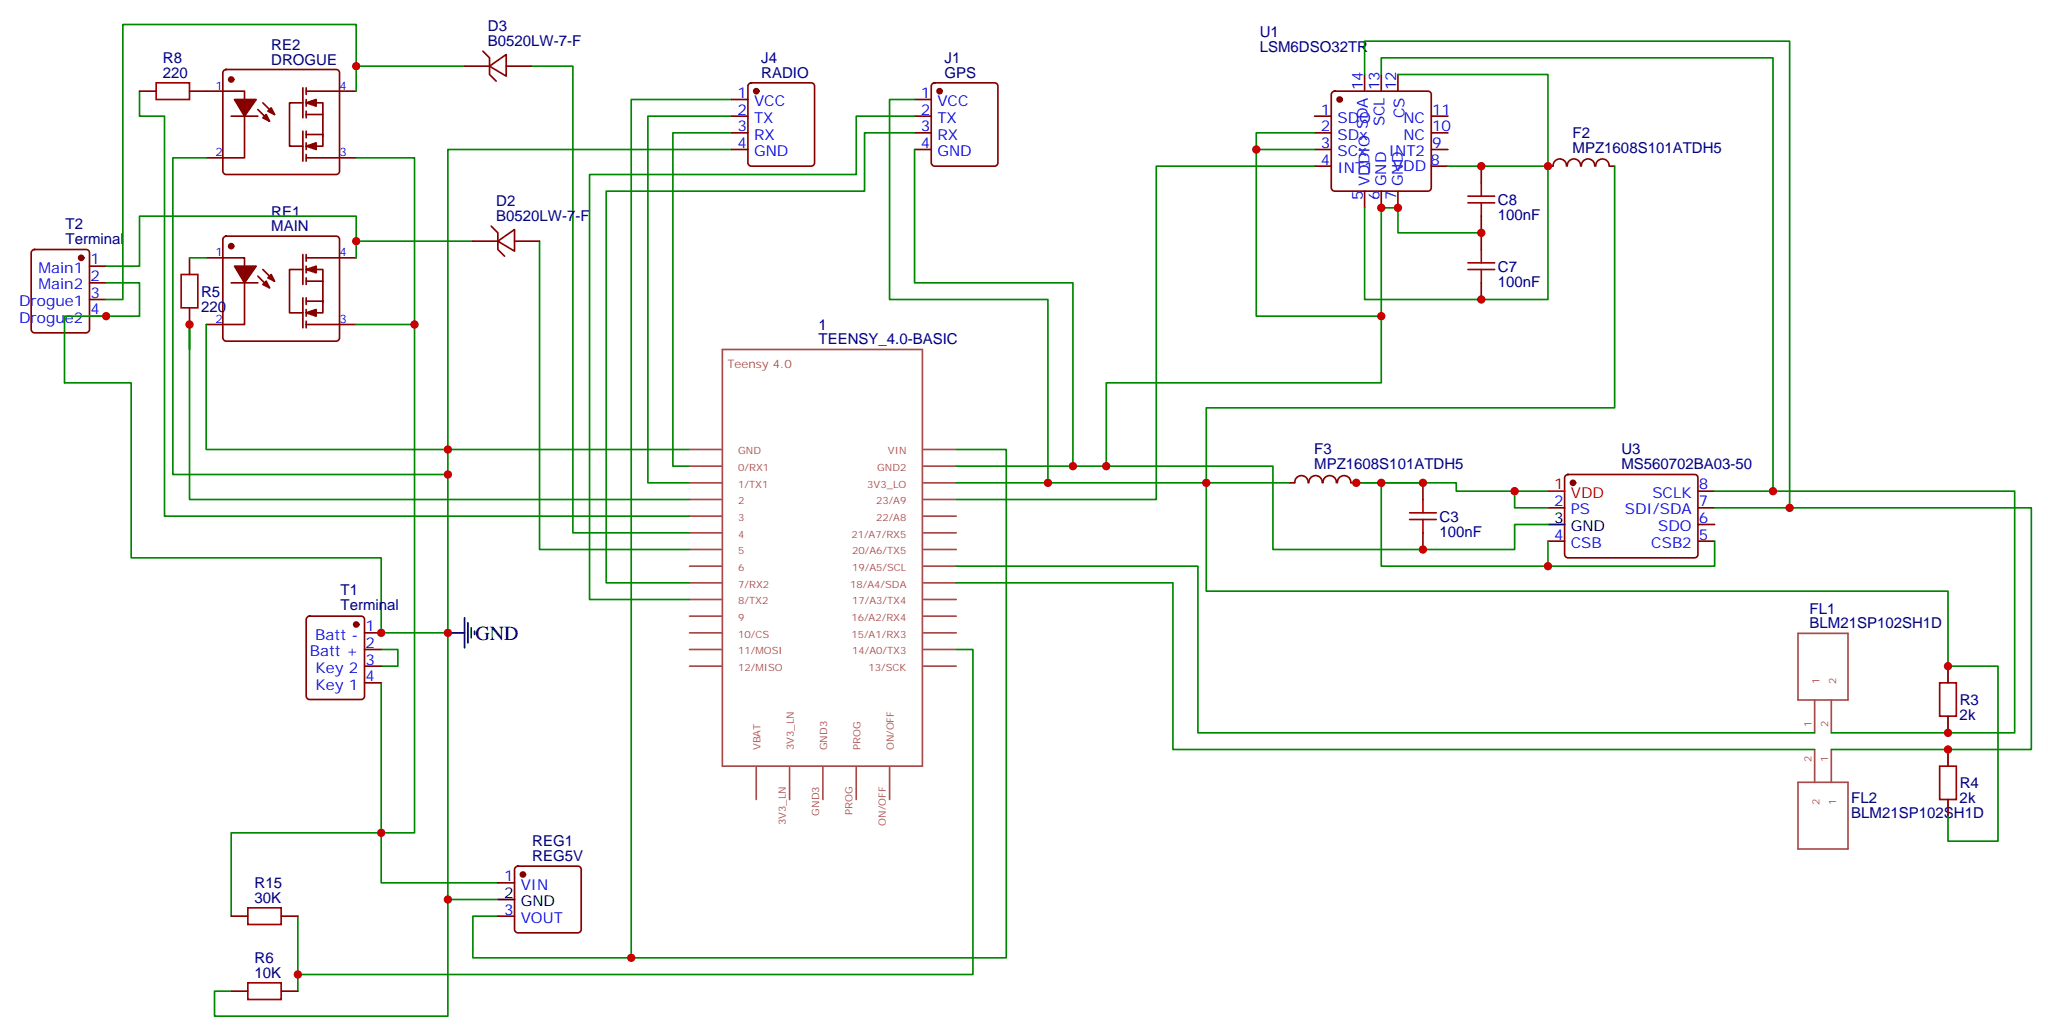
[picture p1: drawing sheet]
<svg xmlns="http://www.w3.org/2000/svg" width="433mm" height="219mm" viewBox="0 0 433 219" stroke-linecap="round" stroke-linejoin="round" font-family="sans-serif">
<g fill="none" stroke="#008700" stroke-width=".35">
<path d="M29.5 19.3v5.3h5.3v84.7h111.1M75.4 19.3v-14.1h-49.4v58.2h-3.5M75.4 14h22.9M112.4 14h8.8v98.8h24.7M288.8 15.8v-7.1h90v98.8M292.3 15.8v-3.6h82.9v91.8M295.9 15.8h31.7v19.4M43.6 33.4h-7v67h58.2M75.4 33.4h12.3v35.3M154.8 24.6h-17.7v77.6h8.8M154.8 28.1h-12.4v70.6h3.5M154.8 31.6h-60v102.3"/>
<path d="M154.8 21.1h-21.2v181.6M193.6 28.1h-10.6v12.4h-54.7v82.9h17.6M193.6 24.6h-12.4v12.3h-56.4v90h21.1M193.6 21.1h-5.3v42.3h33.5v38.8M193.6 31.6v28.3h33.5v38.8M265.9 31.6v35.3h26.4M278.2 28.1h-12.3v3.5h12.3M278.2 35.2h-33.5v70.5h-42.3M306.5 35.2h21.1v28.2h-38.8v-19.4M341.7 35.2v51.1h-86.4v38.8h157v15.9h10.6v37h-10.6v-5.2M22.5 59.9h7v7h-15.8v14.1h14.1v37.1h52.9v15.8h14.1v56.5h10.6M40.1 54.6h3.5"/>
<path d="M75.4 54.6v-8.8h-45.9v10.5h-7M75.4 51h24.7M114.2 51v65.3h31.7M313.5 49.3h-17.6v-5.3h-3.6v37h-58.2v17.7M40.1 74v-5.3v37h105.8M43.6 68.7v26.4h102.3M75.4 68.7h12.3v107.6h-38.8v17.6M202.4 95.1h10.6v107.6h-112.9v-8.8h5.3M202.4 98.7h67v17.6h51.2v-5.3h7M202.4 119.8h51.1v35.3h130.6M202.4 102.2h70.5M292.3 102.2v17.6h35.3v-5.3"/>
<path d="M301.2 102.2h-14.1h21.1v1.8h19.4M320.6 104v3.5h7M362.9 114.5v5.3h-35.3M362.9 104h63.5v51.1h-38.8M362.9 107.5h67v51.1h-42.3M80.7 137.5h3.5v3.5h-3.5M202.4 137.5h3.5v68.8h-142.9M202.4 123.4h45.8v35.2h135.9M80.7 144.5v42.4h24.7M63 193.9v15.9M94.8 190.4v24.7h-49.4v-5.3h3.5"/>
</g>
<g fill="none" stroke="#870000" stroke-width=".35">
<path d="M29.5 19.3h3.6M40.1 19.3h11.7v14.1h-8.2M47.4 14.9l.5-.2h23.3a.71 .71 0 0 1 .7 .7v20.8a.76 .76 0 0 1-.7 .7h-23.3a.76 .76 0 0 1-.7-.7v-20.8zM64.1 18.6v6.3M64.8 19.3h10.6M64.8 18.6v1.4M98.3 14h5.3M102.2 10.8l1.4 1.4v3.6l1.4 1.4M103.6 14l3.5-2.5v4.6zM107.1 14h5.3M158.5 17.7l.5-.2h12.7a.71 .71 0 0 1 .7 .7v16.3a.76 .76 0 0 1-.7 .7h-12.7a.76 .76 0 0 1-.7-.7v-16.3zM197.3 17.7l.5-.2h12.7a.71 .71 0 0 1 .7 .7v16.3a.76 .76 0 0 1-.7 .7h-12.7a.76 .76 0 0 1-.7-.7v-16.3z"/>
<path d="M282 19.5l.5-.2h19.7a.71 .71 0 0 1 .7 .7v19.8a.76 .76 0 0 1-.7 .7h-19.7a.76 .76 0 0 1-.7-.7v-19.8zM288.8 15.8v3.5M292.3 15.8v3.5M295.9 15.8v3.5M48.9 24.6h5.7M54.6 23.2l2.4 2.4M55.6 21.8l2.5 2.4M64.1 21.8h-2.8v9.1h2.8M64.1 27.8v6.3M64.8 21.8h3.5v7M64.8 28.5h3.5v2.4h-3.5M64.8 33.4h10.6"/>
<path d="M64.8 24.2h3.5M64.8 21.1v1.4M64.8 23.5v1.4M64.8 27.8v1.4M64.8 30.2v1.4M64.8 32.7v1.4M154.8 21.1h3.5M154.8 24.6h3.5M154.8 28.1h3.5M154.8 31.6h3.5M193.6 21.1h3.5M193.6 24.6h3.5"/>
<path d="M193.6 28.1h3.5M193.6 31.6h3.5M278.2 24.6h3.6M278.2 28.1h3.6M278.2 31.6h3.6M278.2 35.2h3.6M302.9 24.6h3.6M302.9 28.1h3.6M302.9 31.6h3.6M302.9 35.2h3.6M313.5 35.2v3.5M327.6 35.2h1.1"/>
<path d="M328.7 35.1a1.41 1.41 0 0 1 1.4-1.5 1.41 1.41 0 0 1 1.4 1.6M331.7 35.1a1.41 1.41 0 0 1 1.4-1.5 1.41 1.41 0 0 1 1.4 1.5M334.7 35.1a1.41 1.41 0 0 1 1.4-1.5 1.41 1.41 0 0 1 1.4 1.5M337.7 35.1a1.41 1.41 0 0 1 1.5-1.5 1.41 1.41 0 0 1 1.4 1.6M340.7 35.2h1M6.8 53l.5-.2h10.9a.71 .71 0 0 1 .7 .7v16.2a.76 .76 0 0 1-.7 .7h-10.9a.76 .76 0 0 1-.7-.7v-16.2zM18.9 56.3h3.6M18.9 59.9h3.6M40.1 54.6v3.5M43.6 54.6h8.2v14.1h-8.2M47.4 50.2l.5-.2h23.3a.71 .71 0 0 1 .7 .7v20.8a.76 .76 0 0 1-.7 .7h-23.3a.76 .76 0 0 1-.7-.7v-20.8zM48.9 59.9h5.7"/>
<path d="M54.6 58.5l2.4 2.4M55.6 57l2.5 2.5M64.1 57h-2.8v9.2h2.8M64.1 53.9v6.3M64.8 57h3.5v7.1M64.8 53.9v1.4M64.8 56.3v1.4M64.8 58.8v1.4M64.8 54.6h10.6M64.8 59.5h3.5M100.1 51h5.3M104 47.9l1.4 1.4v3.5l1.4 1.4"/>
<path d="M105.4 51l3.5-2.4v4.6zM108.9 51h5.3M288.8 40.5v3.5M292.3 40.5v3.5M295.9 40.5v3.5M313.5 45.8v7M313.5 59.9v3.5M18.9 63.4h3.6M18.9 66.9h3.6M40.1 65.2v3.5M64.1 63v6.4M64.8 63.7h3.5v2.5h-3.5"/>
<path d="M64.8 63v1.5M64.8 65.5v1.4M64.8 68v1.4M64.8 68.7h10.6M272.9 102.2h1.1M274 102.2a1.41 1.41 0 0 1 1.4-1.5 1.41 1.41 0 0 1 1.5 1.5M277 102.2a1.41 1.41 0 0 1 1.4-1.5 1.41 1.41 0 0 1 1.4 1.5M280 102.2a1.41 1.41 0 0 1 1.4-1.5 1.41 1.41 0 0 1 1.4 1.5M283.1 102.2a1.41 1.41 0 0 1 1.4-1.5 1.41 1.41 0 0 1 1.4 1.5M286 102.2h1.1M301.2 102.2v3.5M301.2 112.8v3.5"/>
<path d="M327.6 107.5h3.6M327.6 114.5h3.6M331.4 100.6l.5-.2h26.8a.71 .71 0 0 1 .7 .7v16.3a.76 .76 0 0 1-.7 .7h-26.8a.76 .76 0 0 1-.7-.7v-16.3zM359.4 107.5h3.5M359.4 114.5h3.5M359.4 111h3.5M359.4 104h3.5M65 130.6l.5-.2h10.9a.71 .71 0 0 1 .8 .7v16.3a.76 .76 0 0 1-.8 .7h-10.9a.76 .76 0 0 1-.7-.7v-16.3zM77.2 133.9h3.5M77.2 137.5h3.5M77.2 141h3.5M77.2 144.5h3.5"/>
<path d="M412.3 141v3.5M412.3 151.6v3.5M412.3 158.6v3.6M412.3 169.2v3.6M48.9 193.9h3.6M59.5 193.9h3.5M105.4 186.9h3.5M105.4 193.9h3.5M109.1 183.5l.5-.2h12.7a.71 .71 0 0 1 .7 .7v12.7a.76 .76 0 0 1-.7 .7h-12.7a.76 .76 0 0 1-.7-.7v-12.7zM48.9 209.8h3.6M59.5 209.8h3.5"/>
</g>
<g fill="#870000" stroke="#870000" stroke-width=".35">
<path d="M55.6 24.9l.7-.7 .7 1.4z"/>
<path d="M57.4 22.8l.7 1.4-1.4-.7z"/>
<path d="M49.6 21.1h4.6l-2.4 3.5z"/>
<path d="M64.8 21.8l2.1-.7v1.4z"/>
<path d="M64.8 30.9l2.1-.7v1.4z"/>
<path d="M55.6 60.2l.7-.7 .7 1.4z"/>
<path d="M56.7 58.8l.7-.7 .7 1.4z"/>
<path d="M49.6 56.3h4.6l-2.4 3.6z"/>
<path d="M64.8 57l2.1-.7v1.4z"/>
<path d="M64.8 66.2l2.1-.7v1.4z"/>
<circle cx="75.4" cy="132.2" r=".53"/>
<circle cx="198.9" cy="19.3" r=".53"/>
<circle cx="110.7" cy="185.1" r=".53"/>
<circle cx="160.1" cy="19.3" r=".53"/>
<circle cx="17.2" cy="54.6" r=".53"/>
<circle cx="48.9" cy="16.8" r=".53"/>
<circle cx="48.9" cy="52.1" r=".53"/>
<circle cx="332.9" cy="102.2" r=".53"/>
<circle cx="283.5" cy="21.1" r=".53"/>
</g>
<path d="M327.6 111h3.6M94.8 133.9h3.5M98.3 130.8v6.3M99 131.8v4.3M99.7 132.9v2.1M100.4 133.6v.7M105.4 190.4h3.5" fill="none" stroke="#000" stroke-width=".35"/>
<g fill="none" stroke="#a64a4a" stroke-width=".35">
<path d="M152.9 74h42.3v88.2h-42.3zM145.9 98.7h7M145.9 95.1h7M195.4 98.7h7M195.4 95.1h7M145.9 102.2h7M145.9 105.7h7M145.9 109.3h7M145.9 112.8h7M145.9 116.3h7M145.9 119.8h7M195.4 102.2h7"/>
<path d="M195.4 105.7h7M195.4 109.3h7M195.4 112.8h7M195.4 116.3h7M195.4 119.8h7M145.9 123.4h7M145.9 126.9h7M145.9 130.4h7M145.9 133.9h7M145.9 137.5h7M195.4 123.4h7M195.4 126.9h7"/>
<path d="M195.4 130.4h7M195.4 133.9h7M195.4 137.5h7M380.5 134.1h10.6v14.1h-10.6zM145.9 141h7M195.4 141h7M384.1 148.2v6.9M384.1 158.6v7M387.6 148.2v6.9M387.6 158.6v7M160.1 162.3v6.9M167.1 162.3v6.9"/>
<path d="M174.2 162.3v6.9M181.2 162.3v6.9M188.3 162.3v6.9M380.5 165.6h10.6v14.1h-10.6z"/>
</g>
<path d="M327.6 104h3.6" fill="none" stroke="#f00" stroke-width=".35"/>
<g fill="none" stroke="#a10000" stroke-width=".35">
<path d="M33.1 17.5h7v3.6h-7zM313.5 38.7v2.8M38.3 58.1h3.6v7.1h-3.6zM310.7 55.6h5.6M310.7 57h5.6M310.7 41.5h5.6M310.7 42.9h5.6M313.5 42.9v2.9M313.5 52.8v2.8M313.5 57v2.9M298.3 110h5.7M298.3 108.5h5.7"/>
<path d="M301.2 105.7v2.8M301.2 110v2.8M410.5 144.5h3.6v7.1h-3.6zM410.5 162.2h3.6v7h-3.6zM52.5 192.2h7v3.5h-7zM52.5 208h7v3.6h-7z"/>
</g>
<g fill="#c00">
<circle cx="63" cy="206.3" r=".88"/>
<circle cx="94.8" cy="190.4" r=".88"/>
<circle cx="80.7" cy="176.3" r=".88"/>
<circle cx="94.8" cy="95.1" r=".88"/>
<circle cx="94.8" cy="133.9" r=".88"/>
<circle cx="133.6" cy="202.7" r=".88"/>
<circle cx="87.7" cy="68.7" r=".88"/>
<circle cx="75.4" cy="14" r=".88"/>
<circle cx="75.4" cy="51" r=".88"/>
<circle cx="22.5" cy="66.9" r=".88"/>
<circle cx="80.7" cy="133.9" r=".88"/>
<circle cx="94.8" cy="100.4" r=".88"/>
<circle cx="287.1" cy="102.2" r=".88"/>
<circle cx="320.6" cy="104" r=".88"/>
<circle cx="292.3" cy="102.2" r=".88"/>
<circle cx="301.2" cy="102.2" r=".88"/>
<circle cx="327.6" cy="119.8" r=".88"/>
<circle cx="295.9" cy="44" r=".88"/>
<circle cx="313.5" cy="49.3" r=".88"/>
<circle cx="313.5" cy="63.4" r=".88"/>
<circle cx="313.5" cy="35.2" r=".88"/>
<circle cx="327.6" cy="35.2" r=".88"/>
<circle cx="221.8" cy="102.2" r=".88"/>
<circle cx="301.2" cy="116.3" r=".88"/>
<circle cx="255.3" cy="102.2" r=".88"/>
<circle cx="234.1" cy="98.7" r=".88"/>
<circle cx="292.3" cy="44" r=".88"/>
<circle cx="227.1" cy="98.7" r=".88"/>
<circle cx="375.2" cy="104" r=".88"/>
<circle cx="378.8" cy="107.5" r=".88"/>
<circle cx="292.3" cy="66.9" r=".88"/>
<circle cx="265.9" cy="31.6" r=".88"/>
<circle cx="412.3" cy="155.1" r=".88"/>
<circle cx="412.3" cy="158.6" r=".88"/>
<circle cx="412.3" cy="141" r=".88"/>
<circle cx="40.1" cy="68.7" r=".88"/>
</g>
<text font-size="4.2" x="100.6" y="135.4">GND</text>
<g font-size="3.2" fill="#000080">
<text x="57.4" y="10.6">RE2</text>
<text x="103.3" y="9.8">B0520LW-7-F</text>
<text x="103.3" y="6.6">D3</text>
<text x="266.6" y="11">LSM6DSO32TR</text>
<text x="266.6" y="7.9">U1</text>
<text x="34.5" y="16.5">220</text>
<text x="34.5" y="13.3">R8</text>
<text x="57.4" y="13.7">DROGUE</text>
<text x="161.1" y="16.5">RADIO</text>
<text x="161.1" y="13.3">J4</text>
<text x="199.9" y="16.5">GPS</text>
<text x="199.9" y="13.3">J1</text>
<text x="332.8" y="29.2">F2</text>
<text x="332.8" y="32.3">MPZ1608S101ATDH5</text>
<text x="57.4" y="45.9">RE1</text>
<text x="105" y="46.8">B0520LW-7-F</text>
<text x="105" y="43.6">D2</text>
<text x="317" y="46.5">100nF</text>
<text x="317" y="43.4">C8</text>
<text x="13.9" y="51.6">Terminal</text>
<text x="13.9" y="48.4">T2</text>
<text x="57.4" y="48.9">MAIN</text>
<text x="317" y="57.5">C7</text>
<text x="42.6" y="65.9">220</text>
<text x="42.6" y="62.8">R5</text>
<text x="317" y="60.7">100nF</text>
<text x="173.3" y="69.9">1</text>
<text x="173.3" y="72.9">TEENSY_4.0-BASIC</text>
<text x="278.2" y="99.4">MPZ1608S101ATDH5</text>
<text x="278.2" y="96.2">F3</text>
<text x="343.2" y="99.3">MS560702BA03-50</text>
<text x="343.2" y="96.1">U3</text>
<text x="304.7" y="113.6">100nF</text>
<text x="304.7" y="110.4">C3</text>
<text x="72.1" y="129.2">Terminal</text>
<text x="72.1" y="126">T1</text>
<text x="383" y="129.9">FL1</text>
<text x="383" y="133">BLM21SP102SH1D</text>
<text x="414.8" y="149.1">R3</text>
<text x="414.8" y="152.3">2k</text>
<text x="414.8" y="166.8">R4</text>
<text x="391.8" y="173.2">BLM21SP102SH1D</text>
<text x="391.8" y="170.1">FL2</text>
<text x="414.8" y="169.9">2k</text>
<text x="112.7" y="179.1">REG1</text>
<text x="112.6" y="182.3">REG5V</text>
<text x="53.9" y="191.1">30K</text>
<text x="53.9" y="187.9">R15</text>
<text x="53.9" y="203.8">R6</text>
<text x="53.9" y="207">10K</text>
</g>
<g font-size="3.2" fill="#00f">
<text x="156.1" y="20.7">1</text>
<text x="159.6" y="22.5">VCC</text>
<text x="194.9" y="20.7">1</text>
<text x="198.4" y="22.5">VCC</text>
<text x="288.5" y="19.1" transform="rotate(-90 288.5 19.1)">14</text>
<text x="292" y="19.1" transform="rotate(-90 292 19.1)">13</text>
<text x="295.5" y="19.1" transform="rotate(-90 295.5 19.1)">12</text>
<text x="156.1" y="24.2">2</text>
<text x="156.1" y="27.8">3</text>
<text x="159.6" y="26">TX</text>
<text x="159.6" y="29.5">RX</text>
<text x="194.9" y="24.2">2</text>
<text x="194.9" y="27.8">3</text>
<text x="198.4" y="26">TX</text>
<text x="198.4" y="29.5">RX</text>
<text x="279.6" y="24.2">1</text>
<text x="279.6" y="27.8">2</text>
<text x="283.1" y="26">SDO</text>
<text x="283.1" y="29.5">SDx</text>
<text x="293.1" y="26.8" transform="rotate(-90 293.1 26.8)">SCL</text>
<text x="297" y="29.5">NC</text>
<text x="297" y="26">NC</text>
<text x="297.3" y="25" transform="rotate(-90 297.3 25)">CS</text>
<text x="303.1" y="27.8">10</text>
<text x="303.1" y="24.2">11</text>
<text x="156.1" y="31.3">4</text>
<text x="159.6" y="33.1">GND</text>
<text x="194.9" y="31.3">4</text>
<text x="198.4" y="33.1">GND</text>
<text x="279.6" y="31.3">3</text>
<text x="279.6" y="34.8">4</text>
<text x="283.1" y="33.1">SCx</text>
<text x="293.9" y="33.1">INT2</text>
<text x="302.8" y="34.8">8</text>
<text x="303.1" y="31.3">9</text>
<text x="283.1" y="36.6">INT1</text>
<text x="289.9" y="39.4" transform="rotate(-90 289.9 39.4)">VDDIO SDA</text>
<text x="293.4" y="39.4" transform="rotate(-90 293.4 39.4)">GND</text>
<text x="294.8" y="36.2">VDD</text>
<text x="296.9" y="39.4" transform="rotate(-90 296.9 39.4)">GND</text>
<text x="288.5" y="42.3" transform="rotate(-90 288.5 42.3)">5</text>
<text x="292" y="42.3" transform="rotate(-90 292 42.3)">6</text>
<text x="295.5" y="42.3" transform="rotate(-90 295.5 42.3)">7</text>
<text x="8.2" y="57.7">Main1</text>
<text x="19.1" y="56">1</text>
<text x="19.1" y="59.5">2</text>
<text x="4" y="64.8">Drogue1</text>
<text x="8.2" y="61.3">Main2</text>
<text x="19.1" y="63">3</text>
<text x="4" y="68.3">Drogue2</text>
<text x="19.1" y="66.6">4</text>
<text x="329" y="107.1">2</text>
<text x="349.7" y="105.4">SCLK</text>
<text x="359.6" y="107.1">7</text>
<text x="359.6" y="103.6">8</text>
<text x="332.5" y="108.9">PS</text>
<text x="343.9" y="108.9">SDI/SDA</text>
<text x="351" y="112.4">SDO</text>
<text x="359.6" y="110.7">6</text>
<text x="329" y="114.2">4</text>
<text x="332.5" y="116">CSB</text>
<text x="349.5" y="116">CSB2</text>
<text x="359.6" y="114.2">5</text>
<text x="66.7" y="135.4">Batt -</text>
<text x="77.3" y="133.6">1</text>
<text x="77.3" y="137.1">2</text>
<text x="65.6" y="138.9">Batt +</text>
<text x="66.8" y="142.4">Key 2</text>
<text x="77.3" y="140.7">3</text>
<text x="66.8" y="145.9">Key 1</text>
<text x="77.3" y="144.2">4</text>
<text x="106.7" y="186.5">1</text>
<text x="110.2" y="188.3">VIN</text>
<text x="106.7" y="193.6">3</text>
<text x="110.2" y="195.3">VOUT</text>
</g>
<g font-size="3.2" fill="#f00">
<text x="329" y="103.6">1</text>
<text x="332.5" y="105.4">VDD</text>
</g>
<g font-size="3.2">
<text x="329" y="110.7">3</text>
<text x="332.5" y="112.4">GND</text>
<text x="106.7" y="190">2</text>
<text x="110.2" y="191.8">GND</text>
</g>
<g font-size="2.5" fill="#00f">
<text x="45.6" y="18.9">1</text>
<text x="71.9" y="18.9">4</text>
<text x="45.6" y="33.1">2</text>
<text x="71.9" y="33.1">3</text>
<text x="45.6" y="54.2">1</text>
<text x="71.9" y="54.2">4</text>
<text x="45.6" y="68.3">2</text>
<text x="71.9" y="68.3">3</text>
</g>
<text font-size="2.5" fill="#a54b4b" x="153.9" y="77.9">Teensy 4.0</text>
<g font-size="2.1" fill="#a54b4b">
<text x="156.2" y="99.7">0/RX1</text>
<text x="156.2" y="96.2">GND</text>
<text x="185.7" y="99.7">GND2</text>
<text x="187.9" y="96.2">VIN</text>
<text x="156.2" y="103.2">1/TX1</text>
<text x="156.2" y="106.8">2</text>
<text x="183.5" y="103.2">3V3_LO</text>
<text x="185.4" y="106.8">23/A9</text>
<text x="156.2" y="110.3">3</text>
<text x="156.2" y="113.8">4</text>
<text x="180.2" y="113.8">21/A7/RX5</text>
<text x="185.4" y="110.3">22/A8</text>
<text x="156.2" y="117.4">5</text>
<text x="180.4" y="117.4">20/A6/TX5</text>
<text x="156.2" y="120.9">6</text>
<text x="156.2" y="124.4">7/RX2</text>
<text x="179.9" y="124.4">18/A4/SDA</text>
<text x="180.4" y="120.9">19/A5/SCL</text>
<text x="156.2" y="127.9">8/TX2</text>
<text x="156.2" y="131.5">9</text>
<text x="180.2" y="131.5">16/A2/RX4</text>
<text x="180.4" y="127.9">17/A3/TX4</text>
<text x="156.2" y="135">10/CS</text>
<text x="180.2" y="135">15/A1/RX3</text>
<text x="156.2" y="138.5">11/MOSI</text>
<text x="156.2" y="142">12/MISO</text>
<text x="180.4" y="138.5">14/A0/TX3</text>
<text x="183.8" y="142">13/SCK</text>
<text x="385.1" y="144.8" transform="rotate(-90 385.1 144.8)">1</text>
<text x="388.6" y="144.8" transform="rotate(-90 388.6 144.8)">2</text>
<text x="383.4" y="153.8" transform="rotate(-90 383.4 153.8)">1</text>
<text x="386.9" y="153.8" transform="rotate(-90 386.9 153.8)">2</text>
<text x="161" y="158.8" transform="rotate(-90 161 158.8)">VBAT</text>
<text x="168" y="158.8" transform="rotate(-90 168 158.8)">3V3_LN</text>
<text x="175.1" y="158.8" transform="rotate(-90 175.1 158.8)">GND3</text>
<text x="182.2" y="158.8" transform="rotate(-90 182.2 158.8)">PROG</text>
<text x="189.2" y="158.8" transform="rotate(-90 189.2 158.8)">ON/OFF</text>
<text x="383.4" y="161.3" transform="rotate(-90 383.4 161.3)">2</text>
<text x="386.9" y="161.3" transform="rotate(-90 386.9 161.3)">1</text>
<text x="173.4" y="172.6" transform="rotate(-90 173.4 172.6)">GND3</text>
<text x="180.4" y="172.5" transform="rotate(-90 180.4 172.5)">PROG</text>
<text x="385.1" y="170.3" transform="rotate(-90 385.1 170.3)">2</text>
<text x="388.6" y="170.3" transform="rotate(-90 388.6 170.3)">1</text>
<text x="166.3" y="174.7" transform="rotate(-90 166.3 174.7)">3V3_LN</text>
<text x="187.5" y="174.8" transform="rotate(-90 187.5 174.8)">ON/OFF</text>
</g>
</svg>
